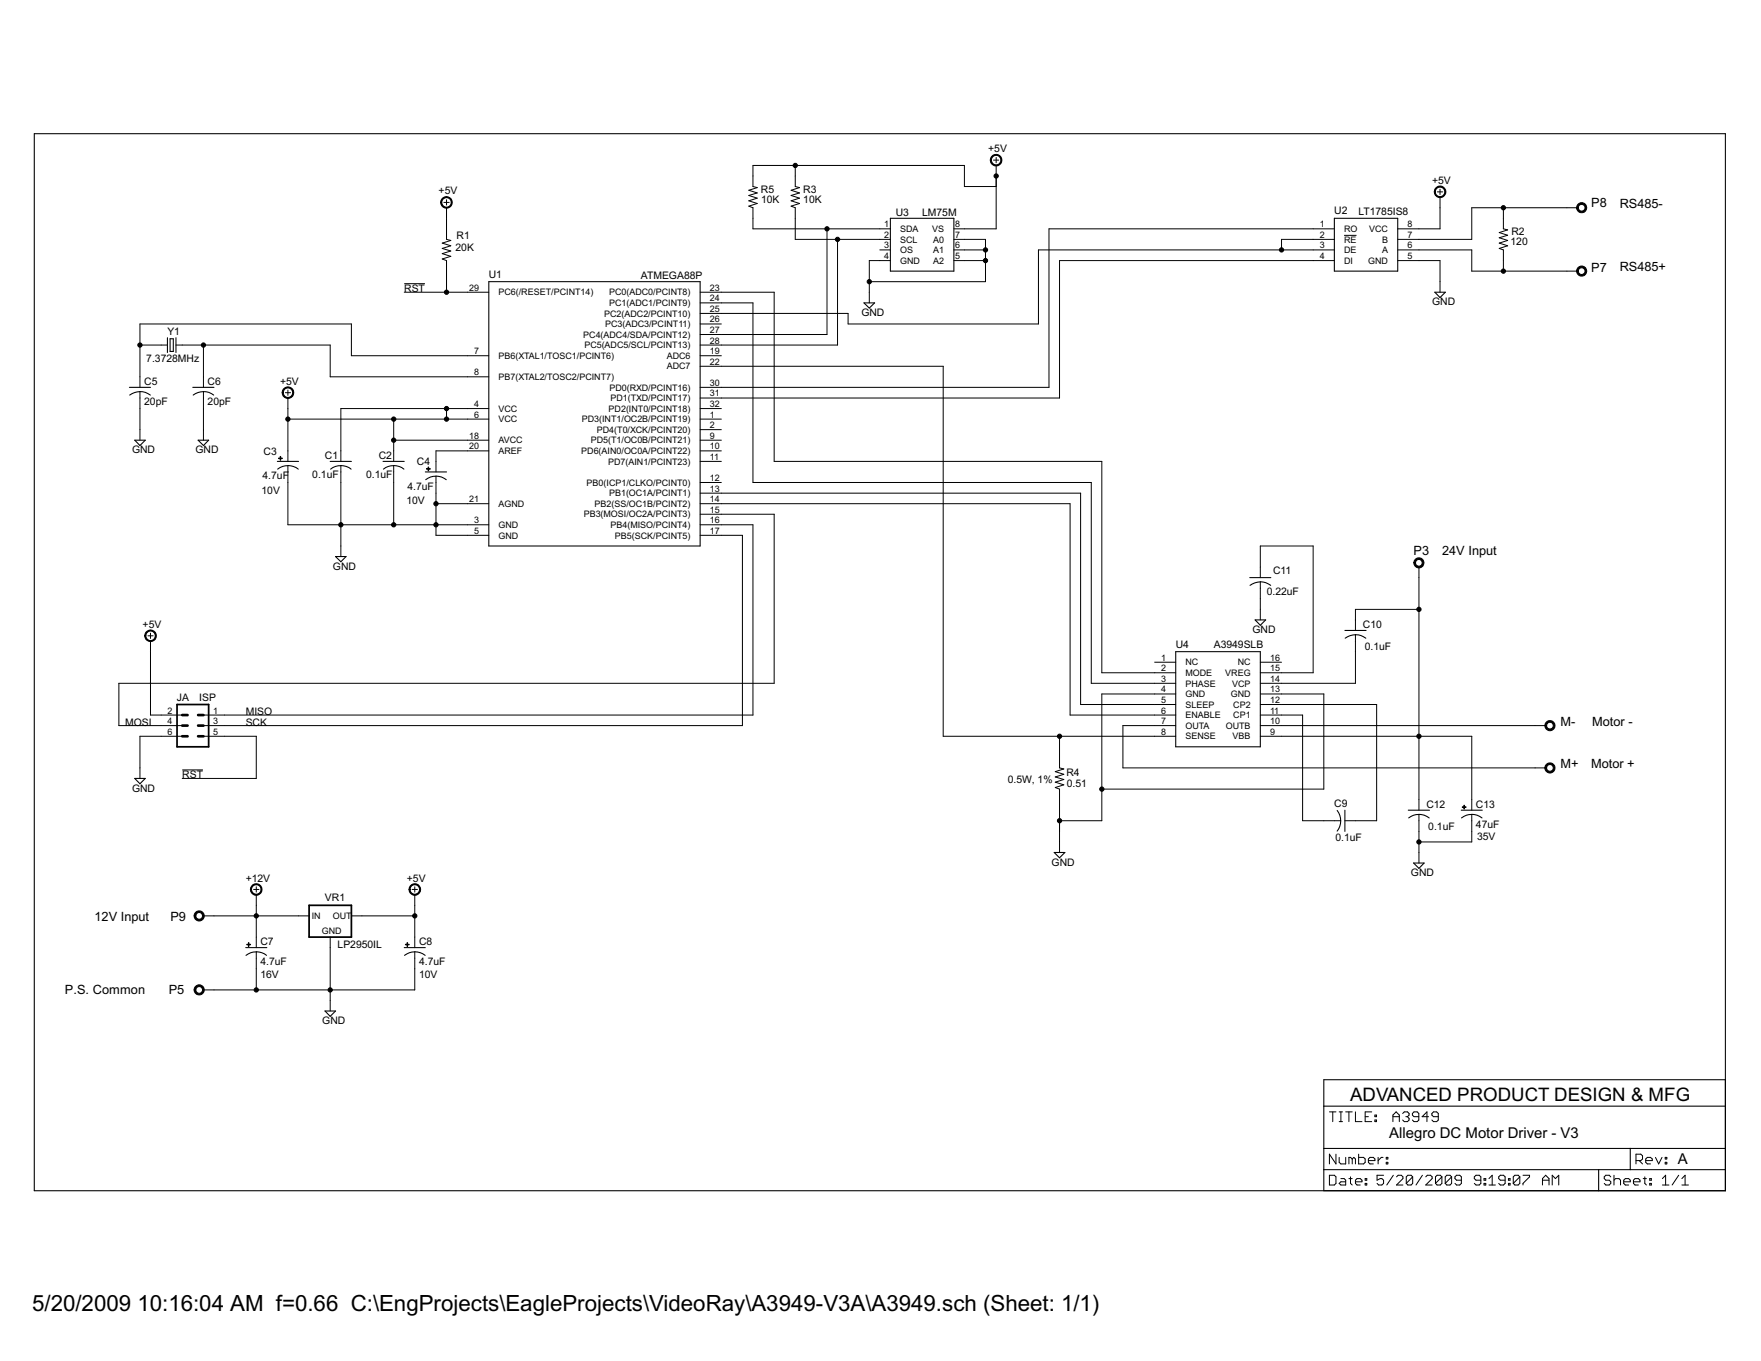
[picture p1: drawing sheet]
<svg xmlns="http://www.w3.org/2000/svg" width="279mm" height="216mm" viewBox="0 0 279 216" stroke-linecap="round" stroke-linejoin="round" font-family="sans-serif">
<g fill="#000" stroke="#000" stroke-width=".16">
<path d="M70.2 39.4l1.3-.4zM70.2 38.6l1.3-.5zM70.4 32.1h.9zM70.8 36.3v1.7zM70.8 33v1.6zM70.8 31.7v.8zM70.8 34.6v1.7zM70.2 39.4l1.3 .4zM70.2 38.6l1.3 .4zM70.8 38l.7 .1zM118.8 32.7l1.3-.4zM118.8 31.9l1.3-.5z"/>
<path d="M118.8 31l1.3-.4zM118.8 30.2l1.3-.4zM119.5 27.9v1.7zM119.5 33v1.6zM118.8 32.7l.7 .3zM119.5 26.2v1.7zM119.5 26.2h6.7zM119.5 34.6v1.7zM119.5 36.3h11.7zM118.8 31.9l1.3 .4zM118.8 31l1.3 .4zM118.8 30.2l1.3 .4z"/>
<path d="M119.5 29.6l.6 .2zM125.5 32.7l1.4-.4zM125.5 31.9l1.4-.5zM125.5 31l1.4-.4zM125.5 30.2l1.4-.4zM126.2 27.9v1.7zM126.2 33v1.6zM125.5 32.7l.7 .3zM126.2 26.2v1.7zM126.2 26.2h26.8zM126.2 34.6v3.4zM126.2 38h6.7z"/>
<path d="M125.5 31.9l1.4 .4zM125.5 31l1.4 .4zM125.5 30.2l1.4 .4zM126.2 29.6l.7 .2zM131.2 36.3h8.4zM132.9 38h6.7zM139.6 36.3h1.7zM139.6 38h1.7zM139.6 39.6h1.7zM151.3 39.6h1.7zM151.3 38h1.7zM151.3 36.3h1.7z"/>
<path d="M153 26.2v3.4zM153 29.6h5.1zM153 36.3h5.1zM153 38h3.4zM153 39.6h3.4zM156.4 38v1.6zM156.4 39.6v1.7zM157.6 25.4h.9zM158.1 26.2v1.7zM158.1 25v.8zM158.1 27.9v1.7zM158.1 27.9v8.4z"/>
<path d="M164.8 39.6h38.5zM166.4 36.3h41.9zM203.3 39.6h5zM203.3 38v1.6zM208.3 36.3h3.4zM208.3 38h3.4zM208.3 39.6h3.4zM203.3 38h5zM213.3 37.3h1.9zM221.8 39.6h3.3zM221.8 38h3.3zM221.8 36.3h3.3z"/>
<path d="M225.1 36.3h3.4zM225.1 38h8.4zM225.1 39.6h8.4zM228 30.4h.9zM228.5 31.3v1.7zM228.5 30v.9zM228.5 33v3.3zM233.5 33v5zM233.5 33h5zM233.5 39.6v3.4zM237.9 39.4l1.3-.4zM237.9 38.6l1.3-.5z"/>
<path d="M237.9 37.7l1.3-.4zM237.9 36.9l1.3-.4zM238.5 34.6v1.7zM237.9 39.4l.6 .2zM238.5 33v1.6zM237.9 38.6l1.3 .4zM237.9 37.7l1.3 .4zM237.9 36.9l1.3 .4zM238.5 36.3l.7 .2zM248.6 33h1.7zM238.5 33h10.1zM22.2 59.8v1.6z"/>
<path d="M22.2 54.7v5.1zM22.2 54.7h3.4zM22.2 51.4v3.3zM25.6 54.7h1zM27.9 54.7h1zM28.9 54.7h3.4zM32.3 59.8v1.6zM32.3 54.7v5.1zM52.4 54.7v5.1zM32.3 54.7h20.1zM55.8 51.4v5zM22.2 51.4h33.6z"/>
<path d="M64.1 45h3.3zM70.2 41.1l1.3-.4zM70.2 40.2l1.3-.4zM70.8 41.3v1.7zM70.2 41.1l.6 .2zM70.8 43v3.4zM64.1 46.4h6.7zM70.2 40.2l1.3 .5zM74.2 59.8h3.4zM74.2 56.4h3.4zM74.2 46.4h3.4zM70.8 46.4h3.4z"/>
<path d="M52.4 59.8h21.8zM55.8 56.4h18.4zM111.1 54.7h3.3zM111.1 53.1h3.3zM111.1 51.4h3.3zM111.1 49.7h3.3zM111.1 48h3.3zM111.1 46.4h3.3zM111.1 58.1h3.3zM111.1 56.4h3.3zM114.4 49.7h20.2zM114.4 53.1h16.8z"/>
<path d="M114.4 54.7h18.5zM114.4 58.1h35.2zM114.4 48h5.1zM114.4 46.4h8.4zM131.2 36.3v16.8zM132.9 38v16.7zM134.6 49.7v1.7zM134.6 51.4h30.2zM137.9 46.4v1.6zM137.9 41.3v3.4zM137.9 44.7v1.7zM139.6 41.3h1.7z"/>
<path d="M137.9 41.3h1.7zM149.6 58.1v58.7zM151.3 41.3h1.7zM153 41.3h3.4zM156.4 41.3v3.4zM137.9 44.7h18.5zM164.8 39.6v11.8zM168.1 41.3v21.8zM208.3 41.3h3.4zM168.1 41.3h40.2zM221.8 41.3h3.3zM225.1 41.3h3.4z"/>
<path d="M228.5 44.7v1.7zM228.5 41.3v3.4zM233.5 43h5zM238.5 39.6v1.7zM238.5 41.3v1.7zM248.6 43h1.7zM238.5 43h10.1zM22.2 62.1v1zM22.2 63.1v1.7zM22.2 68.2v1.6zM22.2 64.8v3.4zM32.3 62.1v1z"/>
<path d="M32.3 63.1v1.7zM32.3 68.2v1.6zM32.3 64.8v3.4zM45.3 62.3h.8zM45.7 63.1v1.7zM45.7 61.9v.8zM45.7 73.9v1zM45.7 71.5v1.7zM45.7 74.9v1.6zM45.7 64.8v1.7zM45.7 66.5v5zM45.7 76.5v6.7z"/>
<path d="M54.1 73.9v1zM54.1 71.5v1.7zM54.1 74.9v1.6zM54.1 64.8v6.7zM54.1 64.8h16.7zM54.1 76.5v6.7zM62.5 73.9v1zM62.5 71.5v1.7zM62.5 74.9v1.6zM45.7 66.5h16.8zM62.5 69.8h11.7zM62.5 69.8v1.7z"/>
<path d="M62.5 66.5v3.3zM62.5 76.5v6.7zM69.2 75.5v1zM69.2 73.2v1.7zM69.2 76.5v1.7zM69.2 79.9v3.3zM69.2 78.2v1.7zM69.2 71.5v1.7zM70.8 66.5h3.4zM62.5 66.5h8.3zM70.8 64.8v1.7zM74.2 64.8h3.4z"/>
<path d="M74.2 79.9h3.4zM74.2 71.5h3.4zM74.2 69.8h3.4zM74.2 66.5h3.4zM70.8 64.8h3.4zM69.2 79.9h5zM69.2 71.5h5zM111.1 79.9h3.3zM111.1 78.2h3.3zM111.1 76.5h3.3zM111.1 73.2h3.3zM111.1 71.5h3.3z"/>
<path d="M111.1 69.8h3.3zM111.1 68.2h3.3zM111.1 66.5h3.3zM111.1 64.8h3.3zM111.1 63.1h3.3zM111.1 61.4h3.3zM114.4 61.4h52zM114.4 78.2h57zM114.4 79.9h55.4zM119.5 48v28.5zM122.8 46.4v26.8zM166.4 36.3v25.1z"/>
<path d="M114.4 63.1h53.7zM169.8 79.9v33.5zM171.4 78.2v33.6zM173.1 76.5v31.9zM119.5 76.5h53.6zM174.8 73.2v33.5zM122.8 73.2h52zM45.7 83.2h8.4zM54.1 86.6v1.7zM54.1 83.2v3.4zM54.1 83.2h8.4zM69.2 83.2v1.7z"/>
<path d="M69.2 84.9h5zM62.5 83.2h6.7zM74.2 83.2h3.4zM74.2 84.9h3.4zM69.2 83.2h5zM111.1 84.9h3.3zM111.1 83.2h3.3zM111.1 81.6h3.3zM114.4 83.2h5.1zM114.4 84.9h3.4zM114.4 81.6h8.4zM117.8 84.9v30.2z"/>
<path d="M119.5 83.2v30.2zM122.8 81.6v26.8zM200 92.3v1zM200 90v1.6zM200 93.3v1.7zM200 96.7v1.6zM200 95v1.7zM200 86.6v3.4zM200 86.6h8.3zM215.1 98.3v1.7zM215.1 96.7v1.6zM215.1 96.7h10z"/>
<path d="M225.1 90v1.6zM225.1 91.6v5.1zM18.9 108.4v6.7zM18.9 115.1h6.7zM22.2 116.8h3.4zM23.5 100.9h.8zM23.9 101.7v1.7zM23.9 100.4v.9zM23.9 103.4v10zM25.6 113.4h3.3zM25.6 115.1h3.3zM25.6 116.8h3.3z"/>
<path d="M23.9 113.4h1.7zM32.3 113.4h3.3zM32.3 115.1h3.3zM32.3 116.8h3.3zM35.6 116.8h5.1zM40.7 116.8v6.7zM35.6 115.1h82.2zM35.6 113.4h83.9zM18.9 108.4h103.9zM149.6 116.8h18.5zM168.1 116.8v3.3zM169.8 113.4h13.4z"/>
<path d="M171.4 111.8h11.8zM173.1 108.4h10.1zM174.8 110.1v15.1zM174.8 106.7h8.4zM178.2 115.1v6.7zM183.2 105.1h3.3zM183.2 106.7h3.3zM183.2 108.4h3.3zM183.2 110.1h3.3zM183.2 111.8h3.3zM183.2 113.4h3.3zM183.2 115.1h3.3z"/>
<path d="M183.2 116.8h3.3zM174.8 110.1h8.4zM178.2 115.1h5zM168.1 116.8h15.1zM200 116.8h3.3zM200 115.1h3.3zM200 113.4h3.3zM200 111.8h3.3zM200 110.1h3.3zM200 108.4h3.3zM200 106.7h3.3zM200 105.1h3.3z"/>
<path d="M203.3 110.1h6.7zM203.3 115.1h40.3zM203.3 113.4h3.4zM203.3 111.8h15.1zM203.3 108.4h11.8zM203.3 106.7h5zM206.7 113.4v16.8zM208.3 86.6v20.1zM210 110.1v15.1zM215.1 100.7v1zM215.1 101.7v1.7zM215.1 103.4v5z"/>
<path d="M218.4 111.8v18.4zM203.3 116.8h21.8zM225.1 96.7v20.1zM225.1 116.8h8.4zM243.6 115.1h1.6zM22.2 121.8v1.7zM22.2 116.8v5zM28.9 122.1h3.3zM28.9 123.5h11.8zM167.4 124.9l1.4-.4zM167.4 124.1l1.4-.4zM167.4 123.3l1.4-.5z"/>
<path d="M167.4 122.4l1.4-.4zM168.1 120.1v1.7zM168.1 125.2v1.7zM167.4 124.9l.7 .3zM168.1 133.6v1.6zM168.1 126.9v3.3zM168.1 130.2v1.7zM168.1 130.2v3.4zM167.4 124.1l1.4 .4zM167.4 123.3l1.4 .4zM167.4 122.4l1.4 .4zM168.1 121.8l.7 .2z"/>
<path d="M174.8 125.2v5zM168.1 130.2h6.7zM178.2 121.8h65.4zM206.7 130.2h3.3zM210 130.2h1.7zM174.8 125.2h35.2zM211.7 130.2h1zM213.4 130.2h1.7zM215.1 130.2h3.3zM225.1 129.2v1zM225.1 126.9v1.6zM225.1 130.2v1.7z"/>
<path d="M225.1 135.2v1.7zM225.1 131.9v1.7zM225.1 133.6v1.6zM225.1 116.8v10.1zM233.5 129.2v1zM233.5 126.9v1.6zM233.5 130.2v1.7zM233.5 131.9v1.7zM225.1 133.6h8.4zM233.5 116.8v10.1zM243.6 121.8h1.6zM32.3 157h1.7z"/>
<path d="M32.3 145.3h1.7zM34 157h6.7zM34 145.3h6.7zM40.2 141.1h.9zM40.7 151v1zM40.7 148.7v1.6zM40.7 152v1.7zM40.7 141.9v1.7zM40.7 140.7v.8zM40.7 153.7v3.3zM40.7 157h11.7zM40.7 145.3v3.4z"/>
<path d="M40.7 143.6v1.7zM47.4 145.3h1.6zM40.7 145.3h6.7zM52.4 148.7v1.6zM52.4 158.7v1.7zM52.4 150.3v6.7zM52.4 157v1.7zM55.8 145.3h1.6zM65.4 141.1h.8zM65.8 151v1zM65.8 148.7v1.6zM65.8 152v1.7z"/>
<path d="M65.8 141.9v1.7zM65.8 140.7v.8zM65.8 145.3v3.4zM57.4 145.3h8.4zM65.8 143.6v1.7zM65.8 153.7v3.3zM52.4 157h13.4zM210.9 176.4h1.1zM211.5 176.4v1.5zM212.5 177.9h.5zM212.5 176.4h.5zM212.7 176.4v1.5z"/>
<path d="M213.5 176.4h1zM214 176.4v1.5zM215.1 176.4v1.5zM215.1 177.9h1zM216.6 176.4v1.5zM216.6 177.9h1zM216.6 177.1h.5zM216.6 176.4h1zM218.1 176.9h.3zM218.1 176.9v.2zM218.1 177.7h.3zM218.1 177.7v.2z"/>
<path d="M218.4 176.9v.2zM218.1 177.1h.3zM218.4 177.7v.2zM218.1 177.9h.3zM221 176.9v1zM221 176.9l.5-.5zM221 177.1h1zM221.5 176.4l.5 .5zM222 176.9v1zM222.5 176.6l.3-.2zM222.8 176.4h.5zM222.5 177.7l.3 .2z"/>
<path d="M223.3 176.4l.3 .2zM223.1 177.1h.2zM223.3 177.1l.3 .3zM222.8 177.9h.5zM223.6 176.6v.3zM223.6 176.9l-.3 .2zM223.6 177.4v.3zM223.6 177.7l-.3 .2zM224.1 177.7l.2 .2zM224.1 176.6v.3zM224.1 176.9l.2 .2zM224.3 177.9h.6z"/>
<path d="M224.3 176.4l-.2 .2zM224.3 177.1h.8zM224.9 177.9l.2-.2zM224.3 176.4h.6zM225.1 176.6v1.1zM224.9 176.4l.2 .2zM225.6 177.1h1.1zM226.4 176.4v1.5zM226.4 176.4l-.8 .7zM227.2 177.7l.2 .2zM227.2 176.6v.3zM227.2 176.9l.2 .2z"/>
<path d="M227.4 177.9h.5zM227.4 176.4l-.2 .2zM227.4 177.1h.8zM228.2 177.7l-.3 .2zM227.4 176.4h.5zM228.2 176.6v1.1zM227.9 176.4l.3 .2zM210.9 186.4v1.6zM210.9 188h.8zM210.9 183.1v1.5zM210.9 183.1l1.1 1.5zM211.7 188l.3-.3z"/>
<path d="M210.9 186.4h.8zM212 186.7v1zM211.7 186.4l.3 .3zM212 183.1v1.5zM212.5 187.7l.2-.2zM212.5 183.6v.8zM212.5 184.4l.2 .2zM212.7 187h.6zM212.5 187.7l.2 .3zM212.7 187.5h.8zM212.7 184.6h.8zM213.3 187l.2 .2z"/>
<path d="M213.5 187.2v.8zM212.7 188h.8zM213.5 183.6v1zM214 187h.5zM214 183.6v1zM214 183.6h.3zM214.3 186.7v1zM214.3 187.7l.2 .3zM214.3 183.6l.2 .3zM214.5 183.9v.7zM214.5 183.9l.3-.3zM214.8 183.6l.3 .3z"/>
<path d="M215.1 187.2v.5zM215.1 187.2l.2-.2zM215.1 183.9v.7zM215.1 187.7l.2 .3zM215.3 187h.5zM215.6 183.1v1.5zM215.6 184.6h.7zM215.3 188h.5zM215.8 187l.3 .2zM216.1 187.2v.3zM215.1 187.5h1zM216.3 184.6l.3-.2z"/>
<path d="M215.6 183.6h.7zM216.6 187h.3zM216.6 187v.2zM216.6 187.7h.3zM216.6 187.7v.3zM216.6 183.9v.5zM216.3 183.6l.3 .3zM216.9 187v.2zM216.6 187.2h.3zM216.9 187.7v.3zM216.6 188h.3zM217.1 183.9v.5z"/>
<path d="M217.1 183.9l.3-.3zM217.1 184.4l.3 .2zM217.4 183.6h.5zM217.4 184.6h.5zM217.9 183.6l.2 .3zM218.1 183.9v.2zM217.1 184.1h1zM218.5 186.4v.8zM218.5 187.2l.5-.2zM218.7 183.6v1zM218.7 184.1l.5-.5zM218.5 187.7l.2 .3z"/>
<path d="M219 187h.2zM219.2 183.6h.2zM219.2 187l.3 .2zM218.7 188h.5zM218.5 186.4h1zM219.5 187.2v.5zM219.2 188l.3-.3zM219.9 183.6h.3zM219.9 183.6v.3zM219.9 184.4h.3zM219.9 184.4v.2zM221.1 186.4l-1.1 1.6z"/>
<path d="M220.2 183.6v.3zM219.9 183.9h.3zM220.2 184.4v.2zM219.9 184.6h.3zM221.6 188l1-1zM221.8 186.4l-.2 .3zM221.8 186.4h.5zM221.6 188h1zM222.6 186.7v.3zM222.3 186.4l.3 .3zM223.1 186.7v1zM223.1 186.7l.3-.3z"/>
<path d="M224.1 186.7l-1 1zM223.4 186.4h.5zM223.1 187.7l.3 .3zM223.9 186.4l.2 .3zM223.4 188h.5zM224.1 186.7v1zM224.1 187.7l-.2 .3zM225.7 186.4l-1 1.6zM226.2 188l1-1zM226.5 186.4l-.3 .3zM226.5 186.4h.5zM226.2 188h1z"/>
<path d="M227.2 186.7v.3zM227 186.4l.2 .3zM227.8 186.7v1zM227.8 186.7l.2-.3zM228.8 186.7l-1 1zM228 186.4h.5zM227.8 187.7l.2 .3zM228.5 186.4l.3 .3zM228 188h.5zM228.8 186.7v1zM228.8 187.7l-.3 .3zM229.3 186.7v1z"/>
<path d="M229.3 186.7l.3-.3zM230.3 186.7l-1 1zM229.6 186.4h.5zM229.3 187.7l.3 .3zM230.1 186.4l.2 .3zM229.6 188h.5zM230.3 186.7v1zM230.3 187.7l-.2 .3zM230.8 187.7l.3 .3zM230.8 186.7v.3zM230.8 187l.3 .2zM231.1 188h.5z"/>
<path d="M231.1 186.4l-.3 .3zM231.1 187.2h.8zM231.6 188l.3-.3zM231.1 186.4h.5zM231.9 186.7v1zM231.6 186.4l.3 .3zM233.9 187.7l.3 .3zM233.9 186.7v.3zM233.9 187l.3 .2zM234.2 188h.5zM233.9 186.7l.3-.3zM234.2 187.2h.7z"/>
<path d="M234.7 188l.2-.3zM234.2 186.4h.5zM234.9 186.7v1zM234.7 186.4l.2 .3zM235.5 187h.2zM235.5 187v.2zM235.5 187.7h.2zM235.5 187.7v.3zM235.7 187v.2zM235.5 187.2h.2zM235.7 187.7v.3zM235.5 188h.2z"/>
<path d="M236.7 186.4l-.5 .6zM236.2 188h1.1zM236.7 186.4v1.6zM237.8 187.7l.2 .3zM237.8 186.7v.3zM237.8 187l.2 .2zM238 188h.5zM238 186.4l-.2 .3zM238 187.2h.8zM238.5 188l.3-.3zM238 186.4h.5zM238.8 186.7v1z"/>
<path d="M238.5 186.4l.3 .3zM239.3 187h.3zM239.3 187v.2zM239.3 187.7h.3zM239.3 187.7v.3zM239.6 187v.2zM239.3 187.2h.3zM239.6 187.7v.3zM239.3 188h.3zM240.1 186.7v1zM240.1 186.7l.2-.3zM240.1 187.7l1-1z"/>
<path d="M240.3 186.4h.6zM240.1 187.7l.2 .3zM240.9 186.4l.2 .3zM240.3 188h.6zM241.1 186.7v1zM241.1 187.7l-.2 .3zM241.6 186.4h1.1zM241.6 187.7v.3zM242.7 186.4v.3zM242.7 186.7l-1.1 1zM244.7 187v1zM245.2 186.4l-.5 .6z"/>
<path d="M244.7 187.2h1.1zM245.2 186.4l.6 .6zM245.8 187v1zM246.3 186.4v1.6zM246.3 186.4l.5 .6zM246.8 187l.5-.6zM247.3 186.4v1.6zM254.5 186.7v.3zM254.5 187l.3 .2zM254.8 186.4l-.3 .3zM254.8 187.2h.5zM254.5 187.7l.3 .3z"/>
<path d="M254.8 186.4h.5zM255.3 187.2l.3 .3zM254.8 188h.5zM255.3 186.4l.3 .3zM255.6 187.5v.2zM255.6 187.7l-.3 .3zM256.1 186.4v1.6zM256.1 187.2l.2-.2zM256.3 187h.6zM256.9 187l.2 .2zM257.1 187.2v.8zM257.6 187.2v.5z"/>
<path d="M257.6 187.2l.3-.2zM257.6 187.7l.3 .3zM257.9 187h.5zM257.9 188h.5zM258.4 187l.3 .2zM258.7 187.2v.3zM257.6 187.5h1.1zM259.2 187.2v.5zM259.2 187.2l.2-.2zM259.2 187.7l.2 .3zM259.4 187h.5zM259.6 183.1v1.5z"/>
<path d="M259.6 183.1h.7zM259.4 188h.5zM259.9 187l.3 .2zM260.1 184.1l.5 .5zM260.2 187.2v.3zM259.2 187.5h1zM260.3 183.1l.3 .2zM259.6 184.1h.7zM260.6 183.3v.6zM260.3 184.1l.3-.2zM260.7 187h.5zM261 186.7v1z"/>
<path d="M261 187.7l.2 .3zM261.1 183.9v.5zM261.1 183.9l.3-.3zM261.1 184.4l.3 .2zM261.4 183.6h.5zM261.7 187h.3zM261.7 187v.2zM261.7 187.7h.3zM261.7 187.7v.3zM261.4 184.6h.5zM261.9 183.6l.2 .3zM262 187v.2z"/>
<path d="M261.7 187.2h.3zM262 187.7v.3zM261.7 188h.3zM262.1 183.9v.2zM261.1 184.1h1zM262.7 183.6l.5 1zM263.7 183.6l-.5 1zM264.3 186.4l-.5 .6zM263.8 188h1zM264.2 183.6h.3zM264.2 183.6v.3zM264.2 184.4h.3z"/>
<path d="M264.2 184.4v.2zM264.3 186.4v1.6zM264.5 183.6v.3zM264.2 183.9h.3zM264.5 184.4v.2zM264.2 184.6h.3zM266.3 186.4l-1 1.6zM267.4 186.4l-.6 .6zM266.8 188h1.1zM267.4 186.4v1.6z"/>
<path d="M70.1 31.6a.92 .92 0 0 1 1.5 0 .92 .92 0 0 1-.5 1.4 .92 .92 0 0 1-1.2-.9h.2a.76 .76 0 0 1 1-.7 .76 .76 0 0 1 .3 1.2 .76 .76 0 0 1-1.3-.3v-.2h-.2z" fill-rule="evenodd"/>
<path d="M157.5 24.7a.92 .92 0 0 1 1.4 .3 .92 .92 0 0 1-.7 1.3 .92 .92 0 0 1-1.1-.9h.2a.76 .76 0 0 1 1-.7 .76 .76 0 0 1 .3 1.2 .76 .76 0 0 1-1.3-.3v-.2h-.2l.1-.3z" fill-rule="evenodd"/>
<path d="M227.7 29.9a.92 .92 0 0 1 1.5 0 .92 .92 0 0 1-.4 1.4 .92 .92 0 0 1-1.2-.9h.1a.76 .76 0 0 1 1.1-.7 .76 .76 0 0 1 .2 1.3 .76 .76 0 0 1-1.2-.3l-.1-.3h-.1z" fill-rule="evenodd"/>
<path d="M250.3 32.4a.8 .8 0 0 1 1.3 .1 .8 .8 0 0 1-.4 1.2 .8 .8 0 0 1-1.1-.7h.3a.54 .54 0 0 1 .7-.6 .54 .54 0 0 1 .2 .9 .54 .54 0 0 1-.9-.2v-.1h-.3z" fill-rule="evenodd"/>
<path d="M250.3 42.5a.8 .8 0 0 1 1.3 .1 .8 .8 0 0 1-.4 1.2 .8 .8 0 0 1-1.1-.8h.3a.54 .54 0 0 1 .7-.5 .54 .54 0 0 1 .2 .9 .54 .54 0 0 1-.9-.2v-.2h-.3z" fill-rule="evenodd"/>
<path d="M44.9 61.7a.92 .92 0 0 1 1.5 0 .92 .92 0 0 1-.4 1.4 .92 .92 0 0 1-1.2-.8h.1a.75 .75 0 0 1 1.1-.7 .75 .75 0 0 1 .2 1.2 .75 .75 0 0 1-1.2-.3l-.1-.2h-.1z" fill-rule="evenodd"/>
<path d="M224.5 88.8a.8 .8 0 0 1 1.3 .1 .8 .8 0 0 1-.5 1.2 .8 .8 0 0 1-1-.8h.3a.53 .53 0 0 1 .7-.5 .53 .53 0 0 1 .2 .8 .53 .53 0 0 1-.9-.1v-.2h-.3z" fill-rule="evenodd"/>
<path d="M23.1 100.3a.92 .92 0 0 1 1.5 0 .92 .92 0 0 1-.4 1.4 .92 .92 0 0 1-1.2-.8h.1a.75 .75 0 0 1 1.1-.7 .75 .75 0 0 1 .2 1.2 .75 .75 0 0 1-1.2-.3l-.1-.2h-.1z" fill-rule="evenodd"/>
<path d="M245.3 114.6a.81 .81 0 0 1 1.3 .1 .81 .81 0 0 1-.5 1.2 .81 .81 0 0 1-1-.8h.3a.54 .54 0 0 1 .8-.4 .54 .54 0 0 1 .1 .9 .54 .54 0 0 1-.9-.3v-.2h-.3z" fill-rule="evenodd"/>
<path d="M245.3 121.3a.81 .81 0 0 1 1.3 .1 .81 .81 0 0 1-.5 1.2 .81 .81 0 0 1-1-.8h.3a.54 .54 0 0 1 .8-.4 .54 .54 0 0 1 .1 .9 .54 .54 0 0 1-.9-.3v-.2h-.3z" fill-rule="evenodd"/>
<path d="M31 156.5a.81 .81 0 0 1 1.3 .1 .81 .81 0 0 1-.5 1.2 .81 .81 0 0 1-1-.8h.3a.54 .54 0 0 1 .8-.4 .54 .54 0 0 1 .1 .9 .54 .54 0 0 1-.9-.3v-.2h-.3z" fill-rule="evenodd"/>
<path d="M31 144.8a.81 .81 0 0 1 1.3 .1 .81 .81 0 0 1-.5 1.2 .81 .81 0 0 1-1-.8h.3a.54 .54 0 0 1 .8-.5 .54 .54 0 0 1 .1 .9 .54 .54 0 0 1-.9-.2v-.2h-.3z" fill-rule="evenodd"/>
<path d="M40.1 140.4a.92 .92 0 0 1 1.4 .3 .92 .92 0 0 1-.7 1.3 .92 .92 0 0 1-1.1-.9h.2a.76 .76 0 0 1 1-.7 .76 .76 0 0 1 .3 1.2 .76 .76 0 0 1-1.3-.3v-.2h-.2l.1-.3z" fill-rule="evenodd"/>
<path d="M65.1 140.6a.92 .92 0 0 1 1.5 0 .92 .92 0 0 1-.5 1.4 .92 .92 0 0 1-1.2-.9h.2a.76 .76 0 0 1 1.1-.6 .76 .76 0 0 1 .1 1.2 .76 .76 0 0 1-1.2-.4v-.2h-.2z" fill-rule="evenodd"/>
<circle cx="126.2" cy="26.2" r=".34"/>
<circle cx="131.2" cy="36.3" r=".34"/>
<circle cx="132.9" cy="38" r=".34"/>
<circle cx="156.4" cy="39.6" r=".34"/>
<circle cx="158.1" cy="27.9" r=".34"/>
<circle cx="203.3" cy="39.6" r=".34"/>
<circle cx="238.5" cy="33" r=".34"/>
<circle cx="22.2" cy="54.7" r=".34"/>
<circle cx="32.3" cy="54.7" r=".34"/>
<circle cx="70.8" cy="46.4" r=".34"/>
<circle cx="137.9" cy="44.7" r=".34"/>
<circle cx="156.4" cy="41.3" r=".34"/>
<circle cx="238.5" cy="43" r=".34"/>
<circle cx="45.7" cy="66.5" r=".34"/>
<circle cx="62.5" cy="69.8" r=".34"/>
<circle cx="62.5" cy="66.5" r=".34"/>
<circle cx="69.2" cy="79.9" r=".34"/>
<circle cx="70.8" cy="64.8" r=".34"/>
<circle cx="70.8" cy="66.5" r=".34"/>
<circle cx="54.1" cy="83.2" r=".34"/>
<circle cx="62.5" cy="83.2" r=".34"/>
<circle cx="69.2" cy="83.2" r=".34"/>
<circle cx="225.1" cy="96.7" r=".34"/>
<circle cx="168.1" cy="116.8" r=".34"/>
<circle cx="225.1" cy="116.8" r=".34"/>
<circle cx="168.1" cy="130.2" r=".34"/>
<circle cx="174.8" cy="125.2" r=".34"/>
<circle cx="225.1" cy="133.6" r=".34"/>
<circle cx="40.7" cy="157" r=".34"/>
<circle cx="40.7" cy="145.3" r=".34"/>
<circle cx="52.4" cy="157" r=".34"/>
<circle cx="65.8" cy="145.3" r=".34"/>
</g>
<g fill="#000" stroke="#000" stroke-width=".17">
<path d="M5.4 21.2v167.7zM141.3 34.6v8.4zM141.3 34.6h10zM211.7 34.6v8.4zM211.7 34.6h10.1zM5.4 21.2h268.3zM26.6 53.6v2.3zM27 53.7v2.1zM27 55.8h.5zM27.5 53.7v2.1zM27 53.7h.5zM27.9 53.6v2.3z"/>
<path d="M77.6 44.7h33.5zM111.1 44.7v41.9zM137.1 48h1.7zM137.1 48l.8 .9zM137.9 48.9l.9-.9zM141.3 43h10zM151.3 34.6v8.4zM211.7 43h10.1zM221.8 34.6v8.4zM227.6 46.4h1.7zM227.6 46.4l.9 .8zM229.3 46.4l-.8 .8z"/>
<path d="M20.5 61.4h3.4zM21.4 69.8h1.7zM21.4 69.8l.8 .9zM23.1 69.8l-.9 .9zM30.6 61.4h3.4zM31.4 69.8h1.7zM31.4 69.8l.9 .9zM33.1 69.8l-.8 .9zM44 73.2h3.4zM52.4 73.2h3.4zM60.8 73.2h3.3zM67.5 74.9h3.3z"/>
<path d="M53.2 88.3h1.7zM53.2 88.3l.9 .8zM54.9 88.3l-.8 .8zM77.6 44.7v41.9zM77.6 86.6h33.5zM198.3 91.6h3.3zM199.1 98.3h1.7zM199.1 98.3l.9 .9zM200.8 98.3l-.8 .9zM186.5 103.4h13.5zM186.5 103.4v15.1zM200 103.4v15.1z"/>
<path d="M186.5 118.5h13.5zM213.4 100h3.3zM21.4 123.5h1.7zM21.4 123.5l.8 .8zM23.1 123.5l-.9 .8zM167.3 135.2h1.7zM167.3 135.2l.8 .9zM169 135.2l-.9 .9zM213.4 128.5v3.4zM223.4 128.5h3.4zM224.3 136.9h1.7zM224.3 136.9l.8 .9z"/>
<path d="M226 136.9l-.9 .9zM231.8 128.5h3.4zM39 150.3h3.3zM64.1 150.3h3.4zM51.6 160.4h1.6zM51.6 160.4l.8 .8zM53.2 160.4l-.8 .8zM210 175.5h63.7zM210 171.3v4.2zM210 171.3h63.7zM273.7 171.3v4.2zM273.7 175.5v6.7z"/>
<path d="M5.4 188.9h268.3zM210 188.9h43.6zM210 185.5v3.4zM210 185.5h43.6zM210 182.2v3.3zM210 175.5v6.7zM253.6 185.5v3.4zM253.6 185.5h5.1zM253.6 188.9h20.1zM258.7 182.2v3.3zM210 182.2h48.7zM258.7 185.5h15z"/>
<path d="M273.7 21.2v167.7zM258.7 182.2h15zM273.7 182.2v3.3zM273.7 185.5v3.4z"/>
</g>
<path d="M28.1 111.8v6.7zM28.1 118.5h5zM28.1 111.8h5zM33.1 111.8v6.7zM49 148.7h6.8zM49 143.6v5.1zM55.8 143.6v5.1zM49 143.6h6.8z" fill="#000" stroke="#000" stroke-width=".28"/>
<path d="M28.9 116.8h.9zM28.9 115.1h.9zM28.9 113.4h.9zM31.4 116.8h.9zM31.4 115.1h.9zM31.4 113.4h.9z" fill="#000" stroke="#000" stroke-width=".42"/>
<g fill="none" stroke="#000" stroke-width=".17">
<path d="M20.6 62.7a2.72 2.72 0 0 1 3.3 0M30.6 62.7a2.69 2.69 0 0 1 3.3 0M44 74.4a2.64 2.64 0 0 1 3.3 0M52.5 74.4a2.61 2.61 0 0 1 3.2 0M60.8 74.4a2.61 2.61 0 0 1 3.3 0M69.2 75.5a2.6 2.6 0 0 1 1.6 .6M69.2 75.5a2.43 2.43 0 0 0-1.7 .6M198.3 92.9a2.64 2.64 0 0 1 3.3 0M213.4 101.2a2.72 2.72 0 0 1 3.3 0M212.2 128.6a2.64 2.64 0 0 1 0 3.2M223.5 129.8a2.61 2.61 0 0 1 3.3 0M231.9 129.8a2.61 2.61 0 0 1 3.2 0"/>
<path d="M40.7 151a2.6 2.6 0 0 1 1.6 .6M40.7 151a2.43 2.43 0 0 0-1.7 .6M65.8 151a2.72 2.72 0 0 1 1.7 .6M65.8 151a2.53 2.53 0 0 0-1.6 .6"/>
</g>
<path d="M44.2 72.7h.6h-.6zM44.4 72.4h.1v.6h-.1zM67.7 74.3h.6v.1h-.6zM67.9 74.1h.1v.6h-.1zM232 128h.6v.1h-.6zM232.3 127.7v.6zM39.2 149.8h.6v.1h-.6zM39.4 149.5h.1v.6h-.1zM64.3 149.8h.6v.1h-.6zM64.6 149.5h.1v.6h-.1z" fill="#000" stroke="#000" stroke-width=".16"/>
<g font-size="4">
<text x="5.1" y="208">5/20/2009</text>
<text x="21.8" y="208">10:16:04 AM f=0.66 C:\EngProjects\EagleProjects\VideoRay\A3949-V3A\A3949.sch (Sheet: 1/1)</text>
</g>
<text font-size="3.3" x="214.2" y="174.6">ADVANCED PRODUCT DESIGN &amp; MFG</text>
<g font-size="2.6">
<text x="220.4" y="180.5">Allegro DC Motor Driver - V3</text>
<text x="266.2" y="184.7">A</text>
</g>
<g font-size="2.3">
<text x="252.5" y="32.9">P8</text>
<text x="257" y="32.9">RS485-</text>
<text x="252.5" y="43.1">P7</text>
<text x="257" y="43">RS485+</text>
<text x="224.3" y="88">P3</text>
<text x="228.8" y="88.1">24V Input</text>
<text x="247.6" y="115.2">M-</text>
<text x="252.6" y="115.1">Motor -</text>
<text x="247.6" y="121.9">M+</text>
<text x="252.5" y="121.8">Motor +</text>
<text x="15" y="146.1">12V Input</text>
<text x="27" y="146.1">P9</text>
<text x="10.3" y="157.7">P.S. Common</text>
<text x="26.8" y="157.7">P5</text>
</g>
<g font-size="1.8">
<text x="156.8" y="24.1">+5V</text>
<text x="227.2" y="29.2">+5V</text>
<text x="69.6" y="30.9">+5V</text>
<text x="120.7" y="30.6">R5</text>
<text x="120.7" y="32.3">10K</text>
<text x="127.4" y="30.6">R3</text>
<text x="127.5" y="32.3">10K</text>
<text x="142.1" y="34.2">U3</text>
<text x="146.3" y="34.3">LM75M</text>
<text x="211.7" y="34">U2</text>
<text x="215.6" y="34.1">LT1785IS8</text>
<text x="72.3" y="39.8">20K</text>
<text x="72.4" y="38">R1</text>
<text x="239.7" y="38.8">120</text>
<text x="239.8" y="37.3">R2</text>
<text x="64.1" y="46.4">RST</text>
<text x="77.5" y="44.2">U1</text>
<text x="101.7" y="44.2">ATMEGA88P</text>
<text x="26.6" y="53.1">Y1</text>
<text x="136.7" y="50.1">GND</text>
<text x="227.2" y="48.5">GND</text>
<text x="23.2" y="57.4">7.3728MHz</text>
<text x="22.9" y="64.2">20pF</text>
<text x="22.9" y="61">C5</text>
<text x="32.9" y="64.2">20pF</text>
<text x="32.9" y="61">C6</text>
<text x="44.4" y="61">+5V</text>
<text x="21" y="71.9">GND</text>
<text x="31" y="71.9">GND</text>
<text x="41.7" y="76">4.7uF</text>
<text x="41.8" y="72.1">C3</text>
<text x="49.5" y="75.8">0.1uF</text>
<text x="51.6" y="72.8">C1</text>
<text x="58.1" y="75.8">0.1uF</text>
<text x="60.1" y="72.8">C2</text>
<text x="64.6" y="77.8">4.7uF</text>
<text x="66.1" y="73.8">C4</text>
<text x="41.5" y="78.4">10V</text>
<text x="64.5" y="79.9">10V</text>
<text x="52.8" y="90.4">GND</text>
<text x="201" y="94.4">0.22uF</text>
<text x="202" y="91">C11</text>
<text x="22.6" y="99.6">+5V</text>
<text x="198.7" y="100.4">GND</text>
<text x="216.2" y="99.6">C10</text>
<text x="186.6" y="102.9">U4</text>
<text x="192.6" y="102.9">A3949SLB</text>
<text x="216.5" y="103.1">0.1uF</text>
<text x="28.1" y="111.2">JA</text>
<text x="31.6" y="111.2">ISP</text>
<text x="39" y="113.4">MISO</text>
<text x="19.9" y="115.1">MOSI</text>
<text x="39" y="115.1">SCK</text>
<text x="21" y="125.6">GND</text>
<text x="28.9" y="123.5">RST</text>
<text x="159.9" y="124.2">0.5W, 1%</text>
<text x="169.2" y="123.1">R4</text>
<text x="169.3" y="124.8">0.51</text>
<text x="211.7" y="127.9">C9</text>
<text x="226.3" y="128.1">C12</text>
<text x="226.6" y="131.6">0.1uF</text>
<text x="234.2" y="131.3">47uF</text>
<text x="234.2" y="128.1">C13</text>
<text x="166.8" y="137.3">GND</text>
<text x="211.9" y="133.5">0.1uF</text>
<text x="234.3" y="133.2">35V</text>
<text x="39" y="139.8">+12V</text>
<text x="51.6" y="142.9">VR1</text>
<text x="64.6" y="139.8">+5V</text>
<text x="223.9" y="139">GND</text>
<text x="41.3" y="149.9">C7</text>
<text x="66.5" y="149.9">C8</text>
<text x="41.3" y="155.2">16V</text>
<text x="41.3" y="153.1">4.7uF</text>
<text x="53.6" y="150.3">LP2950IL</text>
<text x="66.5" y="155.2">10V</text>
<text x="66.5" y="153.1">4.7uF</text>
<text x="51.1" y="162.5">GND</text>
</g>
<g font-size="1.6">
<text x="140.3" y="36.1">1</text>
<text x="140.3" y="37.7">2</text>
<text x="140.3" y="39.4">3</text>
<text x="140.3" y="41.1">4</text>
<text x="142.8" y="36.8">SDA</text>
<text x="142.8" y="38.5">SCL</text>
<text x="142.8" y="40.2">OS</text>
<text x="142.8" y="41.8">GND</text>
<text x="147.9" y="36.8">VS</text>
<text x="148.1" y="41.8">A2</text>
<text x="148.1" y="40.2">A1</text>
<text x="148.1" y="38.5">A0</text>
<text x="151.6" y="41.1">5</text>
<text x="151.6" y="39.4">6</text>
<text x="151.6" y="37.7">7</text>
<text x="151.6" y="36.1">8</text>
<text x="209.4" y="36.1">1</text>
<text x="209.4" y="37.7">2</text>
<text x="209.4" y="39.4">3</text>
<text x="209.4" y="41.1">4</text>
<text x="213.2" y="36.8">RO</text>
<text x="213.2" y="38.5">RE</text>
<text x="213.2" y="40.2">DE</text>
<text x="213.2" y="41.8">DI</text>
<text x="217.1" y="41.8">GND</text>
<text x="217.2" y="36.8">VCC</text>
<text x="219.3" y="40.2">A</text>
<text x="219.3" y="38.5">B</text>
<text x="223.3" y="41.1">5</text>
<text x="223.3" y="39.4">6</text>
<text x="223.3" y="37.7">7</text>
<text x="223.3" y="36.1">8</text>
<text x="74.4" y="46.1">29</text>
<text x="79.1" y="46.9">PC6(/RESET/PCINT14)</text>
<text x="96.7" y="46.9">PC0(ADC0/PCINT8)</text>
<text x="112.6" y="47.8">24</text>
<text x="112.6" y="46.1">23</text>
<text x="92.5" y="53.6">PC4(ADC4/SDA/PCINT12)</text>
<text x="95.9" y="50.2">PC2(ADC2/PCINT10)</text>
<text x="96" y="51.9">PC3(ADC3/PCINT11)</text>
<text x="96.7" y="48.6">PC1(ADC1/PCINT9)</text>
<text x="112.6" y="52.8">27</text>
<text x="112.6" y="51.2">26</text>
<text x="112.6" y="49.5">25</text>
<text x="75.2" y="59.5">8</text>
<text x="75.2" y="56.2">7</text>
<text x="79.1" y="56.9">PB6(XTAL1/TOSC1/PCINT6)</text>
<text x="92.7" y="55.3">PC5(ADC5/SCL/PCINT13)</text>
<text x="105.8" y="58.6">ADC7</text>
<text x="105.8" y="56.9">ADC6</text>
<text x="112.6" y="54.5">28</text>
<text x="112.6" y="57.9">22</text>
<text x="112.6" y="56.2">19</text>
<text x="75.2" y="64.6">4</text>
<text x="79.1" y="60.3">PB7(XTAL2/TOSC2/PCINT7)</text>
<text x="79.1" y="65.3">VCC</text>
<text x="96.6" y="65.3">PD2(INT0/PCINT18)</text>
<text x="96.7" y="62">PD0(RXD/PCINT16)</text>
<text x="96.8" y="63.6">PD1(TXD/PCINT17)</text>
<text x="112.6" y="64.6">32</text>
<text x="112.6" y="62.9">31</text>
<text x="112.6" y="61.2">30</text>
<text x="74.4" y="71.3">20</text>
<text x="74.4" y="69.6">18</text>
<text x="75.2" y="66.2">6</text>
<text x="79.1" y="70.3">AVCC</text>
<text x="79.1" y="67">VCC</text>
<text x="92.3" y="67">PD3(INT1/OC2B/PCINT19)</text>
<text x="93.7" y="70.4">PD5(T1/OC0B/PCINT21)</text>
<text x="94.7" y="68.7">PD4(T0/XCK/PCINT20)</text>
<text x="112.6" y="71.3">10</text>
<text x="112.6" y="69.6">9</text>
<text x="112.6" y="67.9">2</text>
<text x="112.6" y="66.2">1</text>
<text x="79.1" y="72">AREF</text>
<text x="92.2" y="72">PD6(AIN0/OC0A/PCINT22)</text>
<text x="93.1" y="77.1">PB0(ICP1/CLKO/PCINT0)</text>
<text x="96.5" y="73.7">PD7(AIN1/PCINT23)</text>
<text x="112.6" y="78">13</text>
<text x="112.6" y="76.3">12</text>
<text x="112.6" y="73">11</text>
<text x="74.4" y="79.7">21</text>
<text x="75.2" y="83">3</text>
<text x="79.1" y="83.8">GND</text>
<text x="79.1" y="80.4">AGND</text>
<text x="92.6" y="82.1">PB3(MOSI/OC2A/PCINT3)</text>
<text x="94.3" y="80.4">PB2(SS/OC1B/PCINT2)</text>
<text x="96.6" y="78.7">PB1(OC1A/PCINT1)</text>
<text x="96.9" y="83.8">PB4(MISO/PCINT4)</text>
<text x="112.6" y="83">16</text>
<text x="112.6" y="81.3">15</text>
<text x="112.6" y="79.7">14</text>
<text x="75.2" y="84.7">5</text>
<text x="79.1" y="85.4">GND</text>
<text x="97.6" y="85.4">PB5(SCK/PCINT5)</text>
<text x="112.6" y="84.7">17</text>
<text x="184.2" y="104.8">1</text>
<text x="184.2" y="106.5">2</text>
<text x="188.1" y="105.6">NC</text>
<text x="188.1" y="107.2">MODE</text>
<text x="194.4" y="107.2">VREG</text>
<text x="196.4" y="105.6">NC</text>
<text x="201.5" y="106.5">15</text>
<text x="201.5" y="104.8">16</text>
<text x="26.6" y="113.2">2</text>
<text x="33.8" y="113.2">1</text>
<text x="184.2" y="108.2">3</text>
<text x="184.2" y="109.8">4</text>
<text x="184.2" y="111.5">5</text>
<text x="184.2" y="113.2">6</text>
<text x="188.1" y="108.9">PHASE</text>
<text x="188.1" y="110.6">GND</text>
<text x="188.1" y="112.3">SLEEP</text>
<text x="188.1" y="113.9">ENABLE</text>
<text x="195.3" y="110.6">GND</text>
<text x="195.5" y="108.9">VCP</text>
<text x="195.7" y="113.9">CP1</text>
<text x="195.7" y="112.3">CP2</text>
<text x="201.5" y="113.2">11</text>
<text x="201.5" y="111.5">12</text>
<text x="201.5" y="109.8">13</text>
<text x="201.5" y="108.2">14</text>
<text x="26.6" y="114.9">4</text>
<text x="26.6" y="116.6">6</text>
<text x="33.8" y="114.9">3</text>
<text x="33.8" y="116.6">5</text>
<text x="184.2" y="114.9">7</text>
<text x="184.2" y="116.6">8</text>
<text x="188.1" y="115.6">OUTA</text>
<text x="188.1" y="117.3">SENSE</text>
<text x="194.5" y="115.6">OUTB</text>
<text x="195.6" y="117.3">VBB</text>
<text x="201.5" y="116.6">9</text>
<text x="201.5" y="114.9">10</text>
<text x="49.5" y="145.7">IN</text>
<text x="51.1" y="148.1">GND</text>
<text x="52.8" y="145.7">OUT</text>
</g>
</svg>
